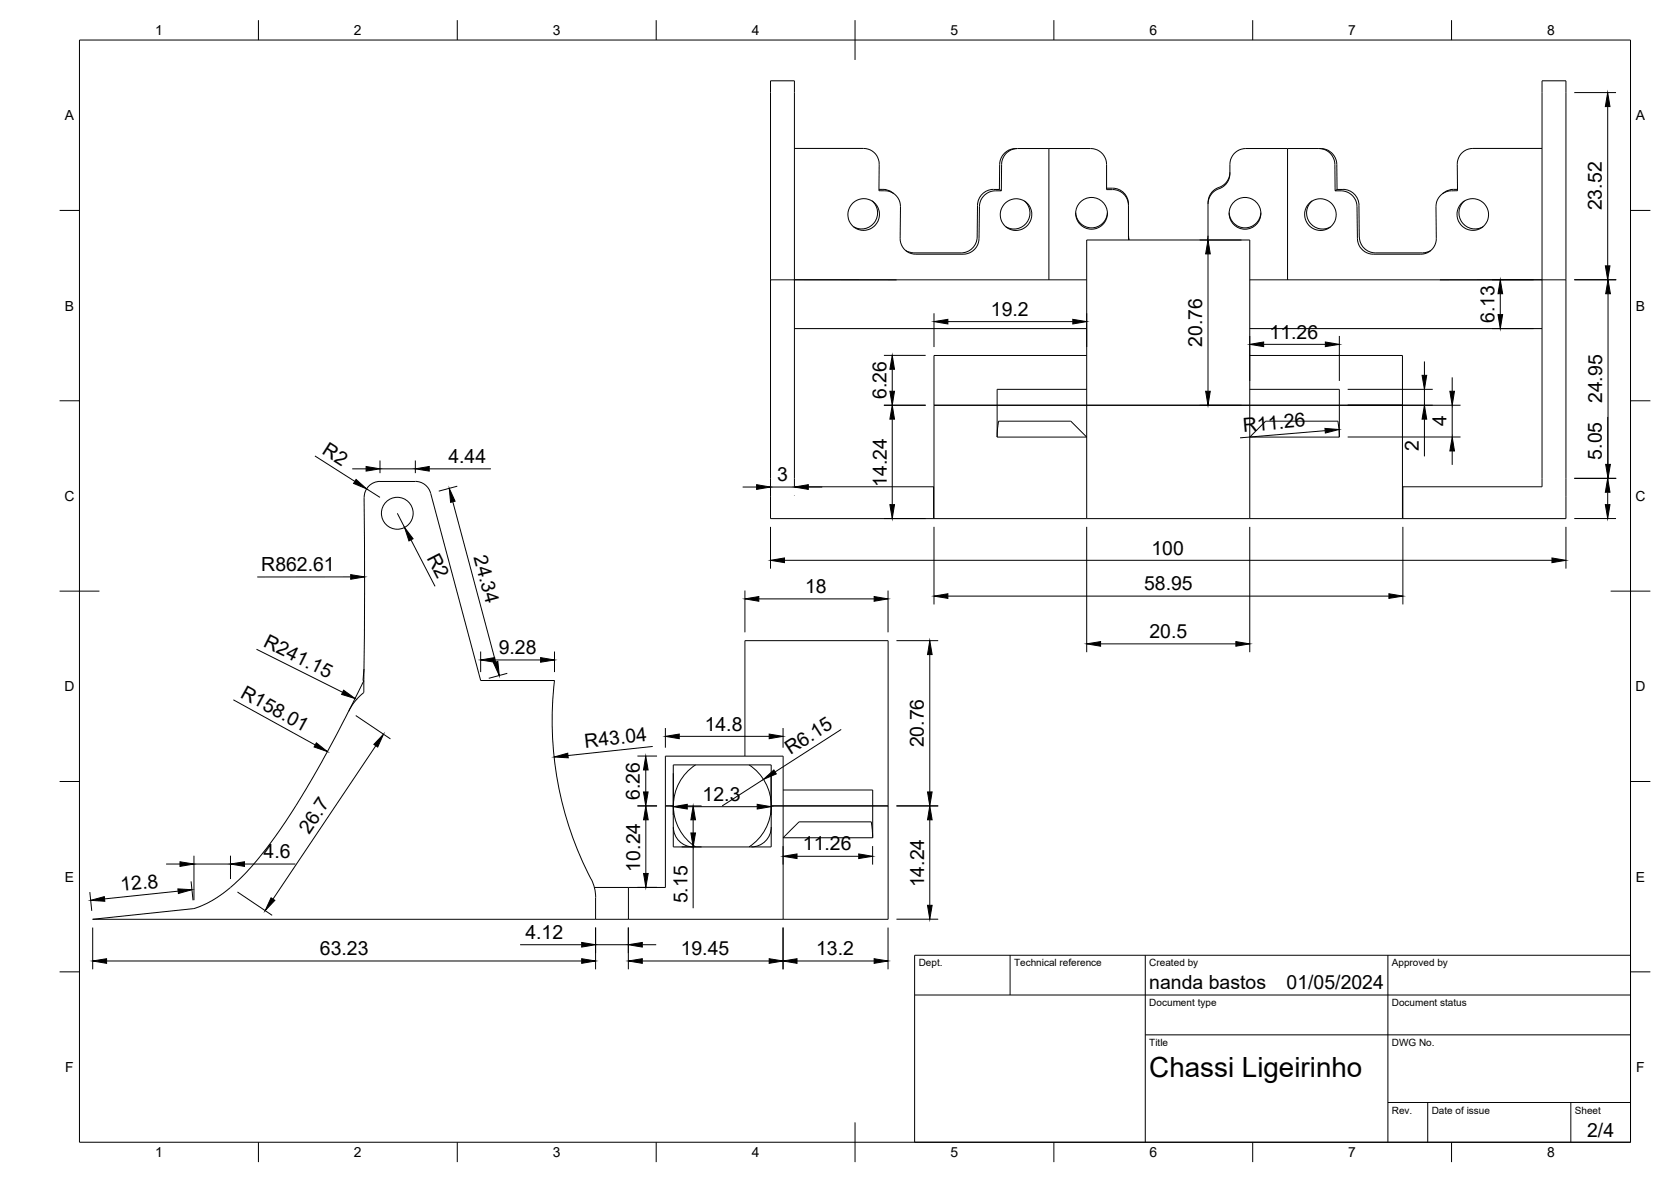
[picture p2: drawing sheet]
<svg xmlns="http://www.w3.org/2000/svg" width="420mm" height="297mm" viewBox="0 0 420 297" stroke-linecap="round" stroke-linejoin="round" font-family="sans-serif">
<!-- layer: Visible -->
<g fill="none" stroke="#000" stroke-width=".25">
<path d="M199.7 37.3h17.4a3.9 3.9 0 0 1 4 4l-.1 6.6a4.6 4.6 0 0 1 4.8 1.9l.5 1 .1 1.1-.1 8a3.9 3.9 0 0 0 4 4h11.9a4 4 0 0 0 4-4l.1-8a4 4 0 0 1 4-4h1.5M255.7 37.3a4.1 4.1 0 0 0-4.3 4l-.1 6.3M263.7 37.3v33M323.7 37.3v33M331.7 37.3a4.1 4.1 0 0 1 4.4 4l.1 6.3M387.7 37.3h-17.4a3.9 3.9 0 0 0-3.9 4l.1 6.6a4.6 4.6 0 0 0-4.8 1.9l-.5 1-.1 1.1v8a3.9 3.9 0 0 1-3.9 4h-11.9a4 4 0 0 1-4-4l-.1-8a4 4 0 0 0-4-4h-1.5M219.3 50.5a4 4 0 0 1 .6 5.3 4 4 0 0 1-5.3 1.2M221 47.6l2 .1 1.8 1M245.7 59.6a4.1 4.1 0 0 1-4 3.9h-11.9l-1.3-.2-.8-.3M251.3 47.6a4.4 4.4 0 0 0-5.4 3.2l-.2 8.8M251.3 47.6l.5 .3M251.8 47.9v-6.6a4 4 0 0 1 4.1-4h18.3a4 4 0 0 1 4 4v6.4a4.6 4.6 0 0 1 4.9 1.7l.6 1.4v.8"/>
<path d="M257.6 50.5a4 4 0 0 1 .6 5.4 4 4 0 0 1-5.3 1.1M270.5 53.4a4 4 0 0 0 4 3.9 4 4 0 0 0 3.9-3.9M278.2 47.3a4.5 4.5 0 0 1 5.2 2.4l.3 1.6 .1 9M283.8 59.2l.1 1.1M303.7 50.9v9.4M303.7 59.2l-.1 1.1M309.1 53.4a4 4 0 0 0 3.9 3.9 4 4 0 0 0 4-3.9M309.2 43.3a4.3 4.3 0 0 1-3.4 4.1 4 4 0 0 0-2 3.5M329.9 50.5a4 4 0 0 0-.6 5.4 4 4 0 0 0 5.3 1.1M335.7 47.9l-.1-6.6a4 4 0 0 0-4-4h-18.4a4 4 0 0 0-4 4 6.1 6.1 0 0 1-.9 5 5.3 5.3 0 0 1-2.5 1.4 4 4 0 0 0-2 3.5M336.2 47.6a4.4 4.4 0 0 1 5.4 3.2l.2 8.8M336.2 47.6l-.5 .3"/>
<path d="M341.8 59.6a4.1 4.1 0 0 0 4 3.9h11.9l.9-.1 1.2-.4M366.5 47.6l-2 .1-1.8 1M368.2 50.5a4 4 0 0 0-.6 5.3 4 4 0 0 0 5.3 1.2M193.7 70.3v-50h6v102h35.1M193.7 70.3v60h200v-60M193.7 70.3h79.5M314.2 70.3h79.5M393.7 70.3v-50h-6v102h-35.1M199.7 82.6h73.5M273.2 97.8h-22.5v12M273.2 89.3h-38.4v41M314.2 97.8h22.6v12"/>
<path d="M314.2 82.6h73.5M314.2 89.3h38.4v41M234.8 101.8h117.8M251.1 105.8h18.1l4 4h-22.5zM314.2 109.8l4-4h18.2l.3 2 .1 2zM91.5 125l.2 23-.2 23M95.5 121h8.9M95.6 121a4 4 0 0 0-4 4M104.4 121a4 4 0 0 1 3.9 2.9l12.6 47.1h18.5M234.7 122.3v8M273.2 130.3v-70h41v70M352.7 122.3v8"/>
<path d="M87.7 178.7l-6.8 12.7-6.5 11.1a86.8 86.8 0 0 1-17.3 21.2l-2.5 1.9-2 1.1-3.9 1.6-25.4 2.7h200v-70h-36v29M91.4 171.3l-3.7 7.4M91.5 171.1l-.1 .2M91.5 171v3a14.3 14.3 0 0 0-3.8 4.7M91.5 171l-.1 .3M91.5 168.1l-.2 2.9h.2M139.4 171a86.1 86.1 0 0 0 9.2 49.9M169.3 192.2h24.6v20.6h-24.6zM174.9 192.2a12.3 12.3 0 0 0-5.6 10.3M188.3 192.2a12.3 12.3 0 0 1 5.6 10.3M196.9 198.5h22.5v12M167.3 202.5h2"/>
<path d="M169.3 202.5a12.3 12.3 0 0 0 5.6 10.3M169.3 207.8a5 5 0 0 0 5 5M193.9 202.5h29.4M193.9 202.5a12.3 12.3 0 0 1-5.6 10.3M193.9 207.8a5 5 0 0 1-5 5M198.9 208.5l2-2h18.2l.3 4h-22.5zM148.6 220.9l1 2.6 .2 2M149.4 223h17.9v-33h29.6v41M149.8 225.5v5.5M158 223v8"/>
<circle cx="217.2" cy="53.9" r="4"/>
<circle cx="255.5" cy="54" r="4"/>
<circle cx="274.5" cy="53.6" r="4"/>
<circle cx="313" cy="53.6" r="4"/>
<circle cx="332" cy="53.9" r="4"/>
<circle cx="370.3" cy="53.9" r="4"/>
<circle cx="99.9" cy="129" r="4"/>
</g>
<!-- layer: BORDER -->
<g fill="none" stroke="#000" stroke-width=".25">
<path d="M20 10.1h390v276.9h-390zM65 5.1v5M115 5.1v5M165 5.1v5M215 5.1v10M265 5.1v5M315 5.1v5M365 5.1v5M15 52.9h5M410 52.9h5M15 100.7h5M410 100.7h5"/>
<path d="M15 148.6h10M405 148.6h10M15 196.4h5M410 196.4h5M15 244.2h5M410 244.2h5M65 287v5M115 287v5M165 287v5M215 282.1v9.9M265 287v5M315 287v5"/>
<path d="M365 287v5"/>
</g>
<!-- layer: TITLEBLOCK -->
<path d="M230 240.1h180v46.9h-180zM230 250h180M254 240.1v9.9M288 240.1v46.9M349 240.1v46.9M288 260.1h122M349 277.1h61M359 277.1v9.9M395 277.1v9.9" fill="none" stroke="#000" stroke-width=".25"/>
<!-- layer: FD_Dimensions -->
<g fill="none" stroke="#000" stroke-width=".25">
<path d="M395.8 23.3h10.5M404.2 26.8v40M234.8 78.7v8.5M273.2 78.7v8.5M301.6 60.3h10.5M303.7 63.8v34.5M375.1 70.3h10.5M377.2 73.8v5.3M395.8 70.3h10.6M404.3 73.8v42.9M222.2 89.3h10.5M224.3 92.8v5.5"/>
<path d="M238.3 80.8h31.4M314.2 84.4v11.3M317.7 86.5h15.5M336.8 84.4v11.3M338.9 97.8h21.4M358.2 90.8v3.5M358.2 97.8v4M365.1 94.8v3.5M375.1 82.6h10.5M79.2 114.6l10 6.4M88.6 117.8h3.5M95.5 115.7v3.2"/>
<path d="M95.5 117.8h8.9M104.4 115.7v3.2M107.9 117.8h15.5M222.2 101.8h10.5M224.3 105.3v21.5M301.6 101.8h10.5M333.2 108.2l-21.4 1.8M338.9 101.8h28.3M338.9 109.8h28.3M358.2 105.3v9.4M365.1 101.8v8M365.1 113.3v3.5"/>
<path d="M404.2 104.8v15.4M92.2 122.9l3.3 2.1M99.9 129l1.8 3.6M103.3 135.7l6.1 11.6M113.9 126.1l10.7 40.3M115 122.2l-4.7 1.2M186.7 122.4h3.5M193.7 132.4v10.5M193.7 122.4h6M199.7 124.4v.1M203.2 122.4h3.5M222.2 130.3h10.5"/>
<path d="M234.8 132.4v19.5M273.2 132.4v31.5M314.2 132.4v31.5M352.7 132.4v19.5M393.7 132.4v10.5M395.8 120.2h10.6M395.8 130.3h10.5M404.2 123.7v3.1M88.2 145h-23.5M187.3 148.4v10.5M190.8 150.5h29M197.3 140.8h192.9"/>
<path d="M223.3 148.4v10.5M238.3 149.8h110.9M58.7 175.9l20.5 11.3M64.5 163.2l21.6 10.8M89.5 179.8l8.7 5.9M120.9 163.7v5.2M124.4 165.8h11.5M127.6 169.2l-4.7 1.3M139.4 163.7v5.2M225.4 161h10.5M233.8 164.5v34.5M276.7 161.8h34"/>
<path d="M94.5 187.4l-25.9 38.5M160.3 190h4.9M162.4 193.5v5.5M164.1 187.6l-21.3 2.3M167.3 183v4.9M169.3 194.3v10.5M170.8 185h22.6M191.9 195.9l-10.3 6.6M193.9 194.3v10.5M196.9 183v4.9M211.5 183.3l-16.6 10.7M41.8 217.1h3.5"/>
<path d="M48.8 215v11.2M48.8 217.1h9.2M58 215v5.9M61.5 217.1h12.8M160.3 202.5h4.9M162.4 206v13.5M171.4 202.5h5M171.4 212.8h5M172.8 202.7h17.6M174.3 206v3.3M174.3 212.8v15.4M196.9 212.6v4.7"/>
<path d="M200.4 215.2h15.5M219.4 212.6v4.7M225.4 202.5h10.5M233.8 206v21.5M22.6 224.2l.5 4.7M23.3 233.1v10.5M44.8 224l-18.5 1.9M48 221.5l.5 4.7M59.7 224.2l8.7 5.8M130.8 237.4h15.5M149.8 233.1v10.5M149.8 237.4h8.2"/>
<path d="M158 233.1v10.5M160.3 223h4.9M161.5 237.4h3.5M196.9 233.1v10.5M223.3 233.1v10.5M225.4 231h10.5M26.8 241.5h119.5M161.5 241.5h31.9M200.4 241.5h19.4"/>
</g>
<g fill="#000" stroke="#000" stroke-width=".25">
<path d="M404.2 23.3l.6 3.5h-1.2zM303.7 60.3l.6 3.5h-1.2zM376.7 79.1h1.1l-.6 3.5zM377.2 70.3l.6 3.5h-1.1zM403.6 66.8h1.2l-.6 3.5zM404.3 70.3l.6 3.5h-1.2zM223.8 98.3h1.1l-.6 3.5zM224.3 89.3l.6 3.5h-1.1zM234.8 80.8l3.5-.6v1.2zM269.7 80.2l3.5 .6-3.5 .6zM303.1 98.3h1.2l-.6 3.5zM314.2 86.5l3.5-.6v1.2z"/>
<path d="M333.2 85.9l3.6 .6-3.6 .6zM357.6 94.3h1.1l-.5 3.5zM364.6 98.3h1.1l-.6 3.5zM92.1 117.2l3.4 .6-3.4 .6zM104.4 117.8l3.5-.6v1.2zM224.3 101.8l.6 3.5h-1.1zM333.1 107.7l3.6 .2-3.5 .9zM358.2 101.8l.5 3.5h-1.1zM365.1 109.8l.6 3.5h-1.1zM403.7 116.7h1.2l-.6 3.5zM89.5 120.5l2.7 2.4-3.3-1.4zM101.7 132.6l2.2 2.8-1.1 .5z"/>
<path d="M113 122.7l1.4 3.2-1.1 .3zM190.2 121.8l3.5 .6-3.5 .6zM199.7 122.4l3.5-.6v1.2zM223.8 126.8h1.1l-.6 3.5zM403.6 126.8h1.2l-.6 3.5zM404.2 120.2l.6 3.5h-1.2zM88.2 144.4l3.5 .6-3.5 .6zM187.3 150.5l3.5-.6v1.2zM193.7 140.8l3.6-.6v1.2zM219.8 149.9l3.5 .6-3.5 .6zM234.8 149.8l3.5-.6v1.2zM349.2 149.2l3.5 .6-3.5 .6z"/>
<path d="M390.2 140.2l3.5 .6-3.5 .6zM86.4 173.4l2.9 2.1-3.4-1zM120.9 165.8l3.5-.5v1.1zM124.1 166.5l1.1-.3 .3 3.6zM135.9 165.3l3.5 .5-3.5 .6zM233.8 161l.6 3.5h-1.2zM273.2 161.8l3.5-.6v1.2zM310.7 161.2l3.5 .6-3.5 .6zM79.5 186.7l2.8 2.2-3.3-1.2zM96.4 184.5l-1.4 3.2-1-.6zM139.3 190.2l3.4-.9 .2 1.1zM161.8 199h1.2l-.6 3.5z"/>
<path d="M162.4 190l.6 3.5h-1.2zM167.3 185l3.5-.5v1.1zM193.4 184.5l3.5 .5-3.5 .6zM191.9 195.9l2.7-2.4 .6 1zM233.2 199h1.2l-.6 3.5zM45.3 216.6l3.5 .5-3.5 .6zM58 217.1l3.5-.5v1.1zM161.8 219.5h1.2l-.6 3.5zM162.4 202.5l.6 3.5h-1.2zM169.3 202.7l3.5-.6v1.2zM174.3 202.5l.6 3.5h-1.2zM173.7 209.3h1.2l-.6 3.5z"/>
<path d="M190.4 202.1l3.5 .6-3.5 .6zM196.9 215.2l3.5-.6v1.2zM215.9 214.6l3.5 .6-3.5 .6zM233.8 202.5l.6 3.5h-1.2zM22.8 226.3l3.4-1 .2 1.2zM44.7 223.4l3.6 .2-3.4 .9zM68.2 225.6l.9 .7-2.4 2.5zM146.3 236.8l3.5 .6-3.5 .6zM158 237.4l3.5-.6v1.2zM233.2 227.5h1.2l-.6 3.5zM23.3 241.5l3.5-.6v1.2zM146.3 240.9l3.5 .6-3.5 .6z"/>
<path d="M158 241.5l3.5-.6v1.2zM193.4 240.9l3.5 .6-3.5 .6zM196.9 241.5l3.5-.6v1.2zM219.8 240.9l3.5 .6-3.5 .6z"/>
</g>
<text font-size="7" x="289" y="270.6">Chassi Ligeirinho</text>
<g font-size="4.9">
<text x="402.8" y="52.9" transform="rotate(-90 402.8 52.9)">23.52</text>
<text x="249.2" y="79.4">19.2</text>
<text x="375.8" y="81.2" transform="rotate(-90 375.8 81.2)">6.13</text>
<text x="302.3" y="87.2" transform="rotate(-90 302.3 87.2)">20.76</text>
<text x="319.2" y="85.1">11.26</text>
<text x="222.9" y="100.3" transform="rotate(-90 222.9 100.3)">6.26</text>
<text x="402.9" y="101.4" transform="rotate(-90 402.9 101.4)">24.95</text>
<text x="363.7" y="107.1" transform="rotate(-90 363.7 107.1)">4</text>
<text x="80.8" y="113.9" transform="rotate(32 80.8 113.9)">R2</text>
<text x="312.7" y="108.5" transform="rotate(-5 312.7 108.5)">R11.26</text>
<text x="356.8" y="113.4" transform="rotate(-90 356.8 113.4)">2</text>
<text x="112.8" y="116.4">4.44</text>
<text x="402.8" y="115.5" transform="rotate(-90 402.8 115.5)">5.05</text>
<text x="195.4" y="120.9">3</text>
<text x="222.9" y="122.3" transform="rotate(-90 222.9 122.3)">14.24</text>
<text x="65.7" y="143.5">R862.61</text>
<text x="107.2" y="140.2" transform="rotate(63 107.2 140.2)">R2</text>
<text x="119.1" y="140" transform="rotate(75 119.1 140)">24.34</text>
<text x="289.5" y="139.3">100</text>
<text x="202.4" y="149">18</text>
<text x="287.7" y="148.3">58.95</text>
<text x="289" y="160.3">20.5</text>
<text x="66" y="162.3" transform="rotate(27 66 162.3)">R241.15</text>
<text x="125.4" y="164.4">9.28</text>
<text x="60.3" y="175.1" transform="rotate(29 60.3 175.1)">R158.01</text>
<text x="177.2" y="183.6">14.8</text>
<text x="147.2" y="187.9" transform="rotate(-6 147.2 187.9)">R43.04</text>
<text x="198.7" y="189.8" transform="rotate(-33 198.7 189.8)">R6.15</text>
<text x="232.3" y="187.8" transform="rotate(-90 232.3 187.8)">20.76</text>
<text x="160.9" y="201" transform="rotate(-90 160.9 201)">6.26</text>
<text x="176.7" y="201.3">12.3</text>
<text x="77.7" y="209.8" transform="rotate(-56 77.7 209.8)">26.7</text>
<text x="66.3" y="215.7">4.6</text>
<text x="201.9" y="213.7">11.26</text>
<text x="160.9" y="219" transform="rotate(-90 160.9 219)">10.24</text>
<text x="30.5" y="224" transform="rotate(-6 30.5 224)">12.8</text>
<text x="172.8" y="227" transform="rotate(-90 172.8 227)">5.15</text>
<text x="232.4" y="223" transform="rotate(-90 232.4 223)">14.24</text>
<text x="132.1" y="236">4.12</text>
<text x="80.4" y="240">63.23</text>
<text x="171.2" y="240">19.45</text>
<text x="205.2" y="240">13.2</text>
<text x="289" y="248.5">nanda bastos</text>
<text x="323.5" y="248.5">01/05/2024</text>
<text x="399.1" y="285.7">2/4</text>
</g>
<g font-size="3.5">
<text x="39" y="8.8">1</text>
<text x="89" y="8.8">2</text>
<text x="139" y="8.8">3</text>
<text x="189" y="8.8">4</text>
<text x="239" y="8.8">5</text>
<text x="289" y="8.8">6</text>
<text x="339" y="8.8">7</text>
<text x="389" y="8.8">8</text>
<text x="16.3" y="30.2">A</text>
<text x="411.3" y="30.2">A</text>
<text x="16.3" y="78">B</text>
<text x="411.3" y="78">B</text>
<text x="16.2" y="125.9">C</text>
<text x="411.2" y="125.9">C</text>
<text x="16.2" y="173.7">D</text>
<text x="411.2" y="173.7">D</text>
<text x="16.3" y="221.6">E</text>
<text x="411.3" y="221.6">E</text>
<text x="16.4" y="269.4">F</text>
<text x="411.4" y="269.4">F</text>
<text x="39" y="290.8">1</text>
<text x="89" y="290.8">2</text>
<text x="139" y="290.8">3</text>
<text x="189" y="290.8">4</text>
<text x="239" y="290.8">5</text>
<text x="289" y="290.8">6</text>
<text x="339" y="290.8">7</text>
<text x="389" y="290.8">8</text>
</g>
<g font-size="2.5">
<text x="231" y="242.9">Dept.</text>
<text x="255" y="242.9">Technical reference</text>
<text x="289" y="242.9">Created by</text>
<text x="350" y="242.9">Approved by</text>
<text x="289" y="252.8">Document type</text>
<text x="350" y="252.8">Document status</text>
<text x="289" y="262.9">Title</text>
<text x="350" y="262.9">DWG No.</text>
<text x="350" y="279.9">Rev.</text>
<text x="360" y="279.9">Date of issue</text>
<text x="396" y="279.9">Sheet</text>
</g>
</svg>
